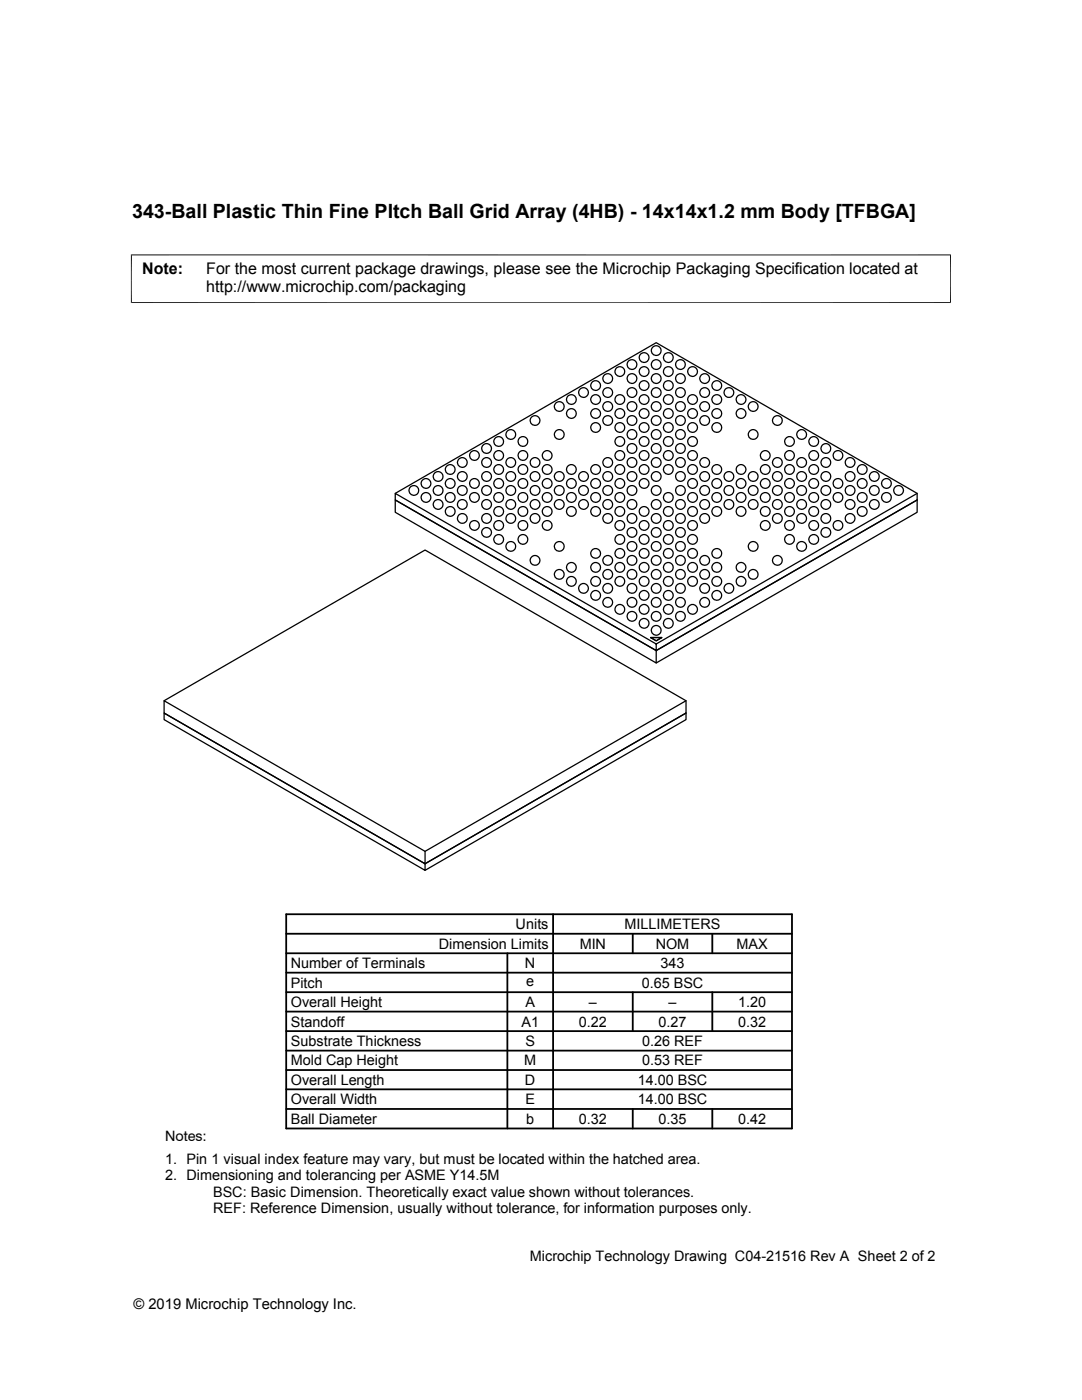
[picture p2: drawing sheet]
<svg xmlns="http://www.w3.org/2000/svg" width="216mm" height="279mm" viewBox="0 0 216 279" stroke-linecap="round" stroke-linejoin="round" font-family="sans-serif">
<g fill="none" stroke="#000" stroke-width=".25">
<path d="M132.7 76.3a.98 .98 0 0 1 1.6 .3 .98 .98 0 0 1-1 1.3 .98 .98 0 0 1-.8-1.4zM144.7 77.7a.98 .98 0 0 1 1.7 .2 .98 .98 0 0 1-1 1.4 .98 .98 0 0 1-.8-1.4zM78.9 98.5l52-30.1 52.1 30.1v1.3l-52.1 30-52-30v2.4l52 30.1v-2.5l52.1-30v2.4l-52.1 30.1M183 98.5l-52.1 30v1.3l-52-30v-1.3l52 30M91.5 102.8a.98 .98 0 0 1 1.7 .3 .98 .98 0 0 1-1 1.3 .98 .98 0 0 1-.8-1.4zM101.2 102.8a.98 .98 0 0 1 1.6 .3 .98 .98 0 0 1-.9 1.3 .98 .98 0 0 1-.8-1.4zM103.6 101.4a.98 .98 0 0 1 1.7 .3 .98 .98 0 0 1-1 1.3 .98 .98 0 0 1-.8-1.4zM103.6 104.2a.98 .98 0 0 1 1.7 .3 .98 .98 0 0 1-1 1.3 .98 .98 0 0 1-.8-1.4zM113.3 101.4a.98 .98 0 0 1 1.6 .3 .98 .98 0 0 1-.9 1.3 .98 .98 0 0 1-.8-1.4zM123 101.4a.98 .98 0 0 1 1.6 .3 .98 .98 0 0 1-.9 1.3 .98 .98 0 0 1-.9-1.4zM123 104.2a.98 .98 0 0 1 1.6 .3 .98 .98 0 0 1-.9 1.3 .98 .98 0 0 1-.9-1.4zM132.7 101.4a.98 .98 0 0 1 1.6 .3 .98 .98 0 0 1-1 1.3 .98 .98 0 0 1-.8-1.4z"/>
<path d="M132.7 104.2a.98 .98 0 0 1 1.6 .3 .98 .98 0 0 1-1 1.3 .98 .98 0 0 1-.8-1.4zM154.4 102.8a.98 .98 0 0 1 1.6 .3 .98 .98 0 0 1-.9 1.3 .98 .98 0 0 1-.8-1.4zM164.1 102.8a.98 .98 0 0 1 1.6 .3 .98 .98 0 0 1-.9 1.3 .98 .98 0 0 1-.9-1.4zM32.7 139.8l52.1 30.1v2.5l-52.1-30.1zM32.7 139.8l52.1-30 52.1 30v2.5l-52.1 30.1 52.1-30.1v1.3l-52.1 30.1M129.8 127.2h2.3l-1.2 .7zM136.9 139.8l-52.1 30.1M32.7 142.3l52.1 30.1v1.3l-52.1-30.1z"/>
<circle cx="114" cy="79.7" r=".97"/>
<circle cx="116.4" cy="78.3" r=".97"/>
<circle cx="118.8" cy="76.9" r=".97"/>
<circle cx="118.8" cy="79.7" r=".97"/>
<circle cx="121.3" cy="75.5" r=".97"/>
<circle cx="121.3" cy="78.3" r=".97"/>
<circle cx="123.7" cy="74.2" r=".97"/>
<circle cx="123.7" cy="79.7" r=".98"/>
<circle cx="126.1" cy="72.8" r=".97"/>
<circle cx="126.1" cy="78.3" r=".97"/>
<circle cx="126.1" cy="75.5" r=".97"/>
<circle cx="128.5" cy="79.7" r=".97"/>
<circle cx="128.5" cy="74.1" r=".97"/>
<circle cx="128.5" cy="76.9" r=".97"/>
<circle cx="128.5" cy="71.4" r=".97"/>
<circle cx="130.9" cy="75.5" r=".97"/>
<circle cx="130.9" cy="72.8" r=".97"/>
<circle cx="130.9" cy="78.3" r=".97"/>
<circle cx="130.9" cy="70" r=".98"/>
<circle cx="133.3" cy="74.1" r=".97"/>
<circle cx="133.4" cy="79.7" r=".97"/>
<circle cx="133.4" cy="71.4" r=".98"/>
<circle cx="135.8" cy="72.7" r=".97"/>
<circle cx="135.8" cy="78.3" r=".97"/>
<circle cx="135.8" cy="75.5" r=".97"/>
<circle cx="138.2" cy="74.1" r=".97"/>
<circle cx="138.2" cy="79.7" r=".97"/>
<circle cx="140.6" cy="75.5" r=".97"/>
<circle cx="140.6" cy="78.3" r=".97"/>
<circle cx="143" cy="76.9" r=".97"/>
<circle cx="143" cy="79.7" r=".97"/>
<circle cx="147.9" cy="79.7" r=".97"/>
<circle cx="82.6" cy="97.9" r=".97"/>
<circle cx="85" cy="99.3" r=".97"/>
<circle cx="85" cy="96.5" r=".97"/>
<circle cx="87.4" cy="97.9" r=".97"/>
<circle cx="87.4" cy="95.1" r=".97"/>
<circle cx="89.8" cy="99.3" r=".97"/>
<circle cx="89.8" cy="93.7" r=".98"/>
<circle cx="89.8" cy="96.5" r=".98"/>
<circle cx="92.2" cy="97.9" r=".97"/>
<circle cx="92.3" cy="92.3" r=".98"/>
<circle cx="92.3" cy="95.1" r=".97"/>
<circle cx="94.7" cy="99.3" r=".97"/>
<circle cx="94.7" cy="90.9" r=".97"/>
<circle cx="94.7" cy="96.5" r=".97"/>
<circle cx="97.1" cy="97.9" r=".97"/>
<circle cx="97.1" cy="95.1" r=".97"/>
<circle cx="97.1" cy="89.5" r=".97"/>
<circle cx="97.1" cy="92.3" r=".97"/>
<circle cx="99.5" cy="99.3" r=".97"/>
<circle cx="99.5" cy="88.1" r=".98"/>
<circle cx="99.5" cy="93.7" r=".98"/>
<circle cx="99.5" cy="90.9" r=".98"/>
<circle cx="99.5" cy="96.5" r=".98"/>
<circle cx="101.9" cy="97.9" r=".97"/>
<circle cx="101.9" cy="86.7" r=".98"/>
<circle cx="101.9" cy="95.1" r=".98"/>
<circle cx="101.9" cy="92.3" r=".98"/>
<circle cx="104.3" cy="99.3" r=".97"/>
<circle cx="104.3" cy="88.1" r=".98"/>
<circle cx="104.3" cy="93.7" r=".97"/>
<circle cx="104.3" cy="90.9" r=".97"/>
<circle cx="104.4" cy="96.5" r=".98"/>
<circle cx="106.8" cy="97.9" r=".97"/>
<circle cx="106.8" cy="83.9" r=".97"/>
<circle cx="106.8" cy="95.1" r=".97"/>
<circle cx="106.8" cy="92.3" r=".97"/>
<circle cx="109.2" cy="99.3" r=".97"/>
<circle cx="109.2" cy="93.7" r=".98"/>
<circle cx="109.2" cy="90.9" r=".98"/>
<circle cx="109.2" cy="96.5" r=".98"/>
<circle cx="111.6" cy="97.9" r=".97"/>
<circle cx="111.6" cy="86.7" r=".98"/>
<circle cx="111.6" cy="81.1" r=".97"/>
<circle cx="111.6" cy="95.1" r=".98"/>
<circle cx="114" cy="99.3" r=".97"/>
<circle cx="114" cy="82.5" r=".97"/>
<circle cx="114" cy="96.5" r=".98"/>
<circle cx="114" cy="93.7" r=".97"/>
<circle cx="116.4" cy="97.9" r=".97"/>
<circle cx="116.4" cy="95.1" r=".97"/>
<circle cx="118.8" cy="99.3" r=".97"/>
<circle cx="118.8" cy="85.3" r=".97"/>
<circle cx="118.8" cy="82.5" r=".97"/>
<circle cx="118.8" cy="93.7" r=".97"/>
<circle cx="118.8" cy="96.5" r=".97"/>
<circle cx="121.3" cy="83.9" r=".98"/>
<circle cx="121.3" cy="97.9" r=".97"/>
<circle cx="121.3" cy="81.1" r=".97"/>
<circle cx="121.3" cy="92.3" r=".98"/>
<circle cx="121.3" cy="95.1" r=".98"/>
<circle cx="123.7" cy="99.3" r=".97"/>
<circle cx="123.7" cy="85.3" r=".97"/>
<circle cx="123.7" cy="96.5" r=".98"/>
<circle cx="123.7" cy="88.1" r=".98"/>
<circle cx="123.7" cy="82.5" r=".98"/>
<circle cx="123.7" cy="90.9" r=".98"/>
<circle cx="123.7" cy="93.7" r=".98"/>
<circle cx="126.1" cy="97.9" r=".97"/>
<circle cx="126.1" cy="83.9" r=".97"/>
<circle cx="126.1" cy="81.1" r=".97"/>
<circle cx="126.1" cy="86.7" r=".97"/>
<circle cx="126.1" cy="89.5" r=".97"/>
<circle cx="126.1" cy="95.1" r=".97"/>
<circle cx="126.1" cy="92.3" r=".97"/>
<circle cx="128.5" cy="82.5" r=".97"/>
<circle cx="128.5" cy="85.3" r=".97"/>
<circle cx="128.5" cy="88.1" r=".97"/>
<circle cx="128.5" cy="96.5" r=".97"/>
<circle cx="128.5" cy="90.9" r=".97"/>
<circle cx="128.5" cy="93.7" r=".97"/>
<circle cx="130.9" cy="83.9" r=".97"/>
<circle cx="130.9" cy="97.9" r=".97"/>
<circle cx="130.9" cy="86.7" r=".98"/>
<circle cx="130.9" cy="89.5" r=".98"/>
<circle cx="130.9" cy="81.1" r=".97"/>
<circle cx="130.9" cy="92.3" r=".98"/>
<circle cx="130.9" cy="95.1" r=".98"/>
<circle cx="133.3" cy="99.3" r=".97"/>
<circle cx="133.4" cy="85.3" r=".97"/>
<circle cx="133.4" cy="82.5" r=".97"/>
<circle cx="133.4" cy="88.1" r=".98"/>
<circle cx="133.4" cy="90.9" r=".98"/>
<circle cx="133.4" cy="93.7" r=".98"/>
<circle cx="135.8" cy="97.9" r=".97"/>
<circle cx="135.8" cy="83.9" r=".97"/>
<circle cx="135.8" cy="86.7" r=".98"/>
<circle cx="135.8" cy="89.5" r=".98"/>
<circle cx="135.8" cy="81.1" r=".97"/>
<circle cx="135.8" cy="92.3" r=".98"/>
<circle cx="135.8" cy="95.1" r=".97"/>
<circle cx="138.2" cy="99.3" r=".97"/>
<circle cx="138.2" cy="82.5" r=".97"/>
<circle cx="138.2" cy="85.3" r=".97"/>
<circle cx="138.2" cy="88.1" r=".97"/>
<circle cx="138.2" cy="96.5" r=".97"/>
<circle cx="138.2" cy="90.9" r=".97"/>
<circle cx="138.2" cy="93.7" r=".97"/>
<circle cx="140.6" cy="83.9" r=".97"/>
<circle cx="140.6" cy="97.9" r=".97"/>
<circle cx="140.6" cy="81.1" r=".97"/>
<circle cx="140.6" cy="92.3" r=".98"/>
<circle cx="140.6" cy="95.1" r=".98"/>
<circle cx="143" cy="99.3" r=".97"/>
<circle cx="143" cy="85.3" r=".98"/>
<circle cx="143" cy="82.5" r=".97"/>
<circle cx="143" cy="93.7" r=".98"/>
<circle cx="143" cy="96.5" r=".98"/>
<circle cx="145.4" cy="97.9" r=".97"/>
<circle cx="145.5" cy="95.1" r=".97"/>
<circle cx="147.9" cy="82.5" r=".97"/>
<circle cx="147.9" cy="99.3" r=".97"/>
<circle cx="147.9" cy="96.5" r=".97"/>
<circle cx="147.9" cy="93.7" r=".97"/>
<circle cx="150.3" cy="97.9" r=".97"/>
<circle cx="150.3" cy="81.1" r=".97"/>
<circle cx="150.3" cy="86.7" r=".97"/>
<circle cx="150.3" cy="95.1" r=".98"/>
<circle cx="152.7" cy="99.3" r=".97"/>
<circle cx="152.7" cy="90.9" r=".98"/>
<circle cx="152.7" cy="93.7" r=".98"/>
<circle cx="152.7" cy="96.5" r=".98"/>
<circle cx="155.1" cy="97.9" r=".97"/>
<circle cx="155.1" cy="83.9" r=".97"/>
<circle cx="155.1" cy="92.3" r=".98"/>
<circle cx="155.1" cy="95.1" r=".98"/>
<circle cx="157.5" cy="99.3" r=".97"/>
<circle cx="157.5" cy="88.1" r=".97"/>
<circle cx="157.5" cy="96.5" r=".97"/>
<circle cx="157.5" cy="90.9" r=".97"/>
<circle cx="157.5" cy="93.7" r=".97"/>
<circle cx="159.9" cy="97.9" r=".97"/>
<circle cx="160" cy="92.3" r=".97"/>
<circle cx="160" cy="86.7" r=".97"/>
<circle cx="160" cy="95.1" r=".97"/>
<circle cx="162.4" cy="99.3" r=".97"/>
<circle cx="162.4" cy="88.1" r=".98"/>
<circle cx="162.4" cy="93.7" r=".98"/>
<circle cx="162.4" cy="90.9" r=".98"/>
<circle cx="162.4" cy="96.5" r=".98"/>
<circle cx="164.8" cy="97.9" r=".97"/>
<circle cx="164.8" cy="89.5" r=".98"/>
<circle cx="164.8" cy="92.3" r=".98"/>
<circle cx="164.8" cy="95.1" r=".97"/>
<circle cx="167.2" cy="99.3" r=".97"/>
<circle cx="167.2" cy="90.9" r=".98"/>
<circle cx="167.2" cy="96.5" r=".98"/>
<circle cx="169.6" cy="97.9" r=".97"/>
<circle cx="169.6" cy="95.1" r=".97"/>
<circle cx="169.6" cy="92.3" r=".97"/>
<circle cx="172" cy="99.3" r=".97"/>
<circle cx="172" cy="93.7" r=".98"/>
<circle cx="172" cy="96.5" r=".98"/>
<circle cx="174.5" cy="97.9" r=".97"/>
<circle cx="174.5" cy="95.1" r=".98"/>
<circle cx="176.9" cy="99.3" r=".97"/>
<circle cx="176.9" cy="96.5" r=".98"/>
<circle cx="179.3" cy="97.9" r=".97"/>
<circle cx="87.4" cy="100.7" r=".97"/>
<circle cx="89.8" cy="102.1" r=".97"/>
<circle cx="92.2" cy="100.7" r=".97"/>
<circle cx="94.7" cy="104.9" r=".97"/>
<circle cx="97.1" cy="106.3" r=".97"/>
<circle cx="97.1" cy="100.7" r=".97"/>
<circle cx="97.1" cy="103.5" r=".97"/>
<circle cx="99.5" cy="102.1" r=".97"/>
<circle cx="99.5" cy="104.9" r=".97"/>
<circle cx="99.5" cy="107.7" r=".97"/>
<circle cx="101.9" cy="100.7" r=".97"/>
<circle cx="101.9" cy="109.1" r=".97"/>
<circle cx="104.3" cy="107.7" r=".97"/>
<circle cx="106.8" cy="103.5" r=".97"/>
<circle cx="106.8" cy="100.7" r=".97"/>
<circle cx="106.8" cy="111.8" r=".97"/>
<circle cx="109.2" cy="102.1" r=".97"/>
<circle cx="109.2" cy="104.9" r=".97"/>
<circle cx="111.6" cy="100.7" r=".97"/>
<circle cx="111.6" cy="109.1" r=".98"/>
<circle cx="111.6" cy="114.6" r=".98"/>
<circle cx="114" cy="113.2" r=".98"/>
<circle cx="114" cy="116" r=".97"/>
<circle cx="116.4" cy="100.7" r=".97"/>
<circle cx="116.4" cy="117.4" r=".97"/>
<circle cx="118.8" cy="102.1" r=".97"/>
<circle cx="118.8" cy="110.4" r=".97"/>
<circle cx="118.8" cy="116" r=".97"/>
<circle cx="118.8" cy="118.8" r=".97"/>
<circle cx="118.8" cy="113.2" r=".97"/>
<circle cx="121.3" cy="100.7" r=".97"/>
<circle cx="121.3" cy="111.8" r=".98"/>
<circle cx="121.3" cy="114.6" r=".98"/>
<circle cx="121.3" cy="103.5" r=".97"/>
<circle cx="121.3" cy="117.4" r=".98"/>
<circle cx="123.7" cy="110.4" r=".97"/>
<circle cx="123.7" cy="113.2" r=".98"/>
<circle cx="123.7" cy="107.6" r=".98"/>
<circle cx="123.7" cy="116" r=".98"/>
<circle cx="126.1" cy="103.5" r=".97"/>
<circle cx="126.1" cy="109" r=".97"/>
<circle cx="126.1" cy="100.7" r=".97"/>
<circle cx="126.1" cy="106.3" r=".97"/>
<circle cx="126.1" cy="111.8" r=".97"/>
<circle cx="126.1" cy="114.6" r=".97"/>
<circle cx="126.1" cy="117.4" r=".97"/>
<circle cx="128.5" cy="107.7" r=".97"/>
<circle cx="128.5" cy="102.1" r=".97"/>
<circle cx="128.5" cy="104.9" r=".97"/>
<circle cx="128.5" cy="110.4" r=".97"/>
<circle cx="128.5" cy="113.2" r=".97"/>
<circle cx="128.5" cy="118.8" r=".97"/>
<circle cx="128.5" cy="116" r=".97"/>
<circle cx="130.9" cy="100.7" r=".97"/>
<circle cx="130.9" cy="109.1" r=".97"/>
<circle cx="130.9" cy="111.8" r=".98"/>
<circle cx="130.9" cy="103.5" r=".97"/>
<circle cx="130.9" cy="114.6" r=".98"/>
<circle cx="130.9" cy="106.3" r=".97"/>
<circle cx="130.9" cy="117.4" r=".98"/>
<circle cx="133.4" cy="110.4" r=".97"/>
<circle cx="133.4" cy="107.7" r=".97"/>
<circle cx="133.4" cy="113.2" r=".98"/>
<circle cx="133.4" cy="116" r=".98"/>
<circle cx="133.4" cy="118.8" r=".98"/>
<circle cx="135.8" cy="103.5" r=".97"/>
<circle cx="135.8" cy="109" r=".97"/>
<circle cx="135.8" cy="111.8" r=".98"/>
<circle cx="135.8" cy="100.7" r=".97"/>
<circle cx="135.8" cy="106.3" r=".97"/>
<circle cx="135.8" cy="114.6" r=".98"/>
<circle cx="135.8" cy="117.4" r=".98"/>
<circle cx="138.2" cy="102.1" r=".97"/>
<circle cx="138.2" cy="104.9" r=".97"/>
<circle cx="138.2" cy="107.7" r=".97"/>
<circle cx="138.2" cy="110.4" r=".97"/>
<circle cx="138.2" cy="113.2" r=".97"/>
<circle cx="138.2" cy="116" r=".97"/>
<circle cx="140.6" cy="100.7" r=".97"/>
<circle cx="140.6" cy="111.8" r=".98"/>
<circle cx="140.6" cy="103.5" r=".97"/>
<circle cx="140.6" cy="114.6" r=".98"/>
<circle cx="140.6" cy="117.4" r=".98"/>
<circle cx="143" cy="110.4" r=".98"/>
<circle cx="143" cy="102.1" r=".97"/>
<circle cx="143" cy="113.2" r=".98"/>
<circle cx="143" cy="118.8" r=".98"/>
<circle cx="143" cy="116" r=".98"/>
<circle cx="145.4" cy="100.7" r=".97"/>
<circle cx="145.5" cy="117.4" r=".97"/>
<circle cx="147.9" cy="102.1" r=".97"/>
<circle cx="147.9" cy="113.2" r=".97"/>
<circle cx="147.9" cy="116" r=".97"/>
<circle cx="150.3" cy="109.1" r=".97"/>
<circle cx="150.3" cy="100.7" r=".97"/>
<circle cx="150.3" cy="114.6" r=".97"/>
<circle cx="152.7" cy="102.1" r=".97"/>
<circle cx="152.7" cy="104.9" r=".97"/>
<circle cx="155.1" cy="100.7" r=".97"/>
<circle cx="155.1" cy="111.8" r=".98"/>
<circle cx="157.5" cy="102.1" r=".97"/>
<circle cx="157.5" cy="104.9" r=".97"/>
<circle cx="157.5" cy="107.7" r=".97"/>
<circle cx="159.9" cy="103.5" r=".97"/>
<circle cx="159.9" cy="109" r=".97"/>
<circle cx="159.9" cy="100.7" r=".97"/>
<circle cx="162.4" cy="102.1" r=".97"/>
<circle cx="162.4" cy="104.9" r=".97"/>
<circle cx="162.4" cy="107.7" r=".97"/>
<circle cx="164.8" cy="100.7" r=".97"/>
<circle cx="164.8" cy="106.2" r=".98"/>
<circle cx="167.2" cy="104.9" r=".97"/>
<circle cx="169.6" cy="103.5" r=".97"/>
<circle cx="169.6" cy="100.7" r=".97"/>
<circle cx="172" cy="102.1" r=".97"/>
<circle cx="174.5" cy="100.7" r=".97"/>
<circle cx="121.3" cy="120.2" r=".98"/>
<circle cx="123.7" cy="121.6" r=".98"/>
<circle cx="126.1" cy="123" r=".97"/>
<circle cx="126.1" cy="120.2" r=".97"/>
<circle cx="128.5" cy="124.4" r=".97"/>
<circle cx="128.5" cy="121.6" r=".97"/>
<circle cx="130.9" cy="125.8" r=".97"/>
<circle cx="130.9" cy="123" r=".97"/>
<circle cx="130.9" cy="120.2" r=".98"/>
<circle cx="133.3" cy="124.4" r=".97"/>
<circle cx="133.4" cy="121.6" r=".98"/>
<circle cx="135.8" cy="123" r=".97"/>
<circle cx="135.8" cy="120.2" r=".97"/>
<circle cx="138.2" cy="121.6" r=".97"/>
<circle cx="140.6" cy="120.2" r=".98"/>
</g>
<path d="M26.1 50.9h163.7M26.2 50.8v9.7M189.7 50.8v9.7M26.1 60.4h163.7" fill="none" stroke="#000" stroke-width=".2"/>
<g fill="none" stroke="#000" stroke-width=".36">
<path d="M57.1 182.5h100.9v42.7h-100.9zM57.1 198h100.9M57.1 194.1h100.9M57.1 190.2h100.9M57.1 186.4h100.9M101.2 190.2v35M110.4 182.5v42.7M126.3 186.4v3.8M126.3 198v7.8M142.1 186.4v3.8M142.1 198v7.8M57.1 201.9h100.9"/>
<path d="M57.1 209.7h100.9M57.1 205.8h100.9M57.1 217.4h100.9M57.1 213.6h100.9M57.1 221.3h100.9M126.3 221.3v3.9M142.1 221.3v3.9"/>
</g>
<text font-size="3.9" x="26.4" y="43.5">343-Ball Plastic Thin Fine PItch Ball Grid Array (4HB) - 14x14x1.2 mm Body [TFBGA]</text>
<g font-size="3.2">
<text x="28.4" y="54.6">Note:</text>
<text x="41.1" y="58.3">http://www.microchip.com/packaging</text>
<text x="41.1" y="54.6">For the most current package drawings, please see the Microchip Packaging Specification located at</text>
</g>
<g font-size="2.9">
<text x="102.9" y="185.4">Units</text>
<text x="124.6" y="185.4">MILLIMETERS</text>
<text x="87.6" y="189.3">Dimension Limits</text>
<text x="115.7" y="189.3">MIN</text>
<text x="130.8" y="189.3">NOM</text>
<text x="147" y="189.3">MAX</text>
<text x="58" y="193.2">Number of Terminals</text>
<text x="58" y="197.1">Pitch</text>
<text x="104.8" y="193.2">N</text>
<text x="105" y="196.8">e</text>
<text x="128" y="197.1">0.65 BSC</text>
<text x="131.8" y="193.2">343</text>
<text x="58" y="201">Overall Height</text>
<text x="104.8" y="201">A</text>
<text x="117.5" y="201">–</text>
<text x="133.4" y="201">–</text>
<text x="147.3" y="201">1.20</text>
<text x="58" y="208.7">Substrate Thickness</text>
<text x="58" y="204.9">Standoff</text>
<text x="104.1" y="204.9">A1</text>
<text x="104.8" y="208.7">S</text>
<text x="115.5" y="204.9">0.22</text>
<text x="128.1" y="208.7">0.26 REF</text>
<text x="131.4" y="204.9">0.27</text>
<text x="147.3" y="204.9">0.32</text>
<text x="58" y="212.6">Mold Cap Height</text>
<text x="104.6" y="212.6">M</text>
<text x="128.1" y="212.6">0.53 REF</text>
<text x="58" y="216.5">Overall Length</text>
<text x="58" y="220.4">Overall Width</text>
<text x="104.8" y="216.5">D</text>
<text x="104.8" y="220.4">E</text>
<text x="127.3" y="216.5">14.00 BSC</text>
<text x="127.3" y="220.4">14.00 BSC</text>
<text x="32.9" y="227.6">Notes:</text>
<text x="58" y="224.3">Ball Diameter</text>
<text x="105" y="224.3">b</text>
<text x="115.5" y="224.3">0.32</text>
<text x="131.4" y="224.3">0.35</text>
<text x="147.3" y="224.3">0.42</text>
<text x="32.9" y="232.2">1. Pin 1 visual index feature may vary, but must be located within the hatched area.</text>
<text x="32.9" y="235.5">2. Dimensioning and tolerancing per ASME Y14.5M</text>
<text x="42.5" y="238.8">BSC: Basic Dimension. Theoretically exact value shown without tolerances.</text>
<text x="42.5" y="242.2">REF: Reference Dimension, usually without tolerance, for information purposes only.</text>
<text x="105.7" y="251.7">Microchip Technology Drawing C04-21516 Rev A Sheet 2 of 2</text>
<text x="26.6" y="261.3">© 2019 Microchip Technology Inc.</text>
</g>
</svg>
